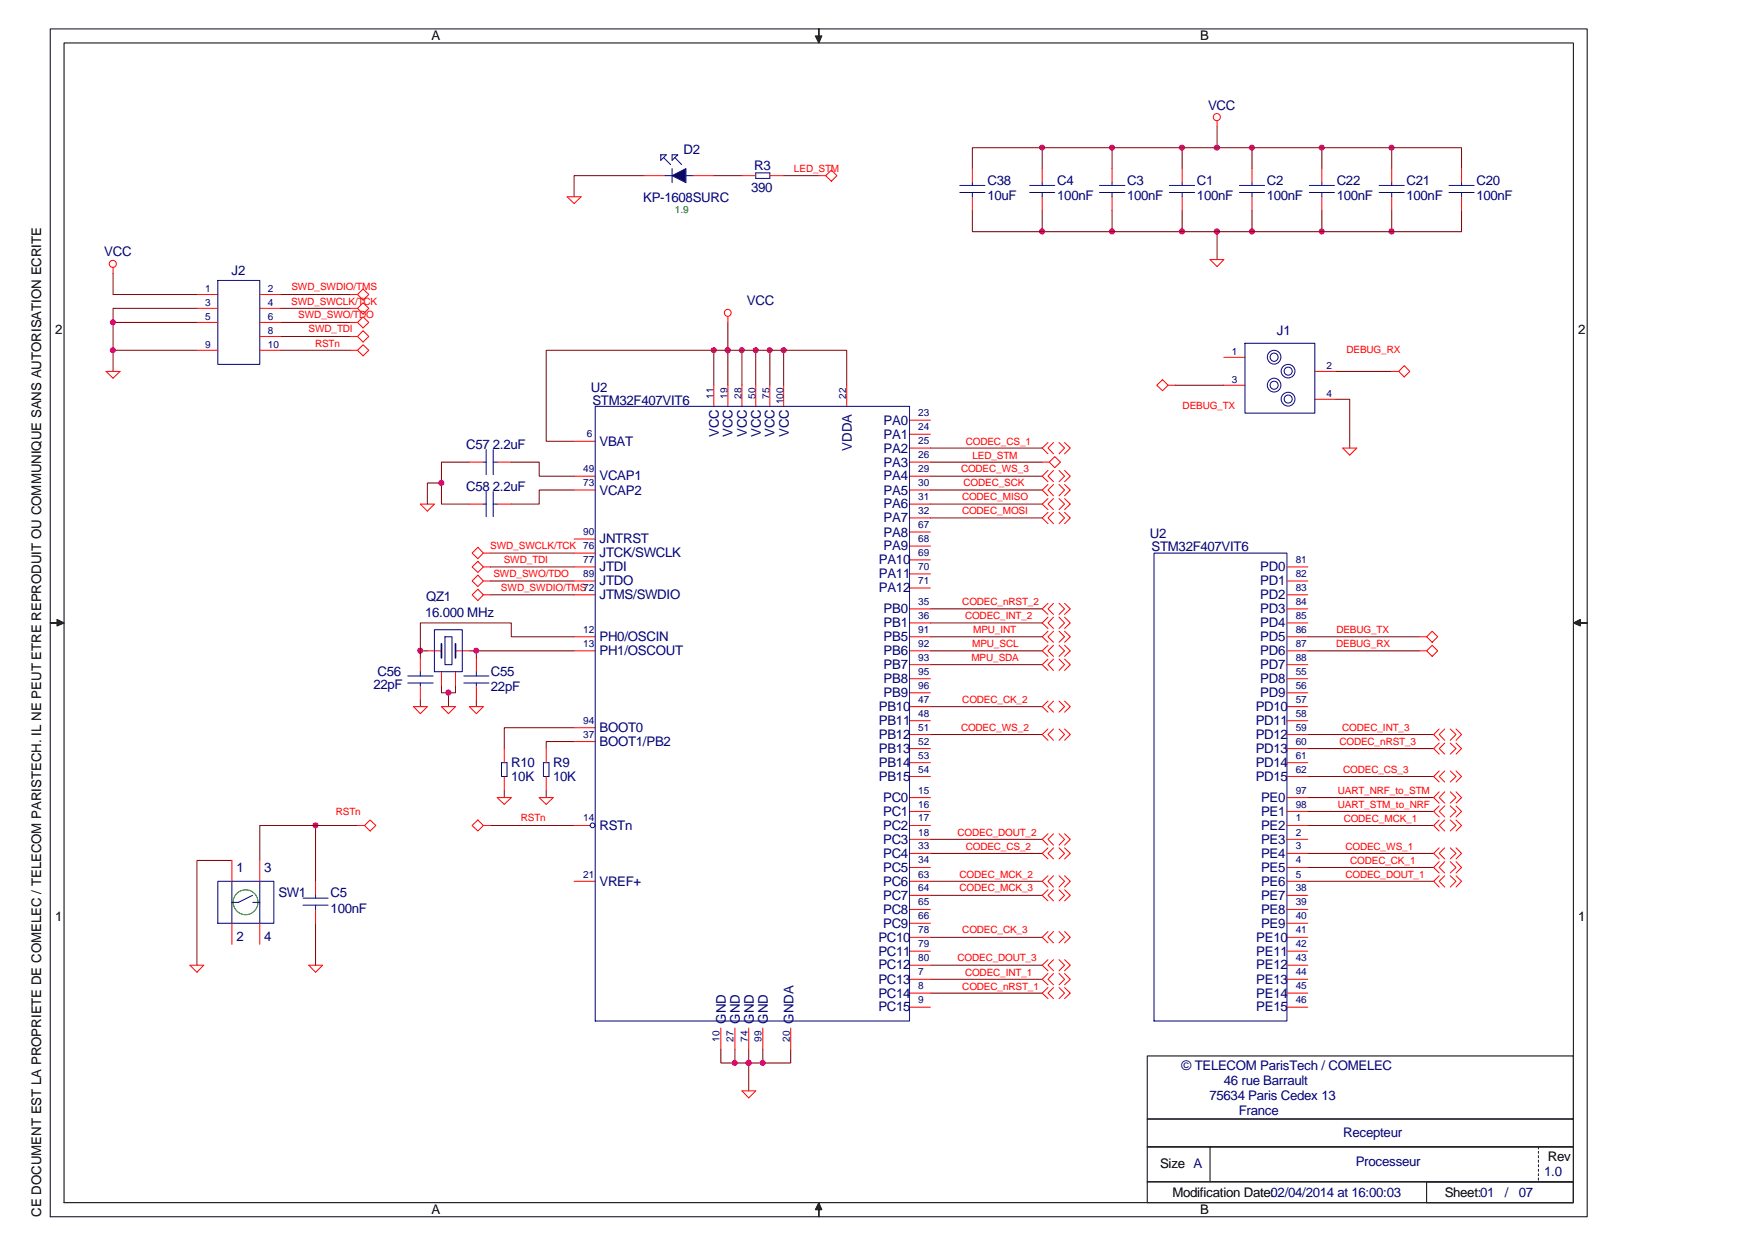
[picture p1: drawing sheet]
<svg xmlns="http://www.w3.org/2000/svg" width="297mm" height="210mm" viewBox="0 0 297 210" stroke-linecap="round" stroke-linejoin="round" font-family="sans-serif">
<path d="M121.5 176.7v2.4h11.7v-2.4M123.8 176.7v2.4" fill="none" stroke="#800000" stroke-width=".17"/>
<circle cx="123.8" cy="179" r=".45" fill="#f0f"/>
<circle cx="123.8" cy="179" r=".45" fill="none" stroke="#f0f" stroke-width=".17"/>
<path d="M126.1 179.1v4.7" fill="none" stroke="#800000" stroke-width=".17"/>
<circle cx="126.1" cy="179" r=".44" fill="#f0f"/>
<circle cx="126.1" cy="179" r=".44" fill="none" stroke="#f0f" stroke-width=".17"/>
<path d="M210.9 35.5v3.5" fill="none" stroke="#800000" stroke-width=".17"/>
<circle cx="210.9" cy="39" r=".46" fill="#f0f"/>
<circle cx="210.9" cy="39" r=".46" fill="none" stroke="#f0f" stroke-width=".17"/>
<path d="M199.2 35.5v3.5" fill="none" stroke="#800000" stroke-width=".17"/>
<circle cx="199.1" cy="39" r=".46" fill="#f0f"/>
<circle cx="199.1" cy="39" r=".46" fill="none" stroke="#f0f" stroke-width=".17"/>
<path d="M187.4 35.5v3.5" fill="none" stroke="#800000" stroke-width=".17"/>
<circle cx="187.3" cy="39" r=".45" fill="#f0f"/>
<circle cx="187.3" cy="39" r=".45" fill="none" stroke="#f0f" stroke-width=".17"/>
<path d="M175.6 35.5v3.5" fill="none" stroke="#800000" stroke-width=".17"/>
<circle cx="175.6" cy="39" r=".45" fill="#f0f"/>
<circle cx="175.6" cy="39" r=".45" fill="none" stroke="#f0f" stroke-width=".17"/>
<path d="M210.9 24.9v3.5" fill="none" stroke="#800000" stroke-width=".17"/>
<circle cx="210.9" cy="24.9" r=".45" fill="#f0f"/>
<circle cx="210.9" cy="24.9" r=".45" fill="none" stroke="#f0f" stroke-width=".17"/>
<path d="M199.2 24.9v3.5" fill="none" stroke="#800000" stroke-width=".17"/>
<circle cx="199.1" cy="24.9" r=".45" fill="#f0f"/>
<circle cx="199.1" cy="24.9" r=".45" fill="none" stroke="#f0f" stroke-width=".17"/>
<path d="M187.4 24.9v3.5" fill="none" stroke="#800000" stroke-width=".17"/>
<circle cx="187.3" cy="24.9" r=".44" fill="#f0f"/>
<circle cx="187.3" cy="24.9" r=".44" fill="none" stroke="#f0f" stroke-width=".17"/>
<path d="M175.6 24.9v3.5" fill="none" stroke="#800000" stroke-width=".17"/>
<circle cx="175.6" cy="24.9" r=".44" fill="#f0f"/>
<circle cx="175.6" cy="24.9" r=".44" fill="none" stroke="#f0f" stroke-width=".17"/>
<path d="M205.1 21.3v3.6" fill="none" stroke="#800000" stroke-width=".17"/>
<circle cx="205" cy="24.9" r=".45" fill="#f0f"/>
<circle cx="205" cy="24.9" r=".45" fill="none" stroke="#f0f" stroke-width=".17"/>
<path d="M205.1 39v4.7" fill="none" stroke="#800000" stroke-width=".17"/>
<circle cx="205" cy="39" r=".46" fill="#f0f"/>
<circle cx="205" cy="39" r=".46" fill="none" stroke="#f0f" stroke-width=".17"/>
<path d="M79.1 77.9h-4.7v7h4.7M86.1 77.9h4.7v2.3h5.9M74.4 81.4h-2.4v3.5M96.7 82.5h-5.9v2.4h-4.7M53.2 155.5v7.1" fill="none" stroke="#800000" stroke-width=".17"/>
<circle cx="74.3" cy="81.3" r=".45" fill="#f0f"/>
<circle cx="74.3" cy="81.3" r=".45" fill="none" stroke="#f0f" stroke-width=".17"/>
<path d="M127.3 59v5.9" fill="none" stroke="#800000" stroke-width=".17"/>
<circle cx="127.3" cy="59" r=".44" fill="#f0f"/>
<circle cx="127.3" cy="59" r=".44" fill="none" stroke="#f0f" stroke-width=".17"/>
<path d="M122.6 59v5.9" fill="none" stroke="#800000" stroke-width=".17"/>
<circle cx="122.6" cy="59" r=".44" fill="#f0f"/>
<circle cx="122.6" cy="59" r=".44" fill="none" stroke="#f0f" stroke-width=".17"/>
<path d="M125 59v5.9" fill="none" stroke="#800000" stroke-width=".17"/>
<circle cx="125" cy="59" r=".45" fill="#f0f"/>
<circle cx="125" cy="59" r=".45" fill="none" stroke="#f0f" stroke-width=".17"/>
<path d="M120.3 59v5.9" fill="none" stroke="#800000" stroke-width=".17"/>
<circle cx="120.3" cy="59" r=".44" fill="#f0f"/>
<circle cx="120.3" cy="59" r=".44" fill="none" stroke="#f0f" stroke-width=".17"/>
<path d="M122.6 54.3v4.7" fill="none" stroke="#800000" stroke-width=".17"/>
<circle cx="122.6" cy="59" r=".44" fill="#f0f"/>
<circle cx="122.6" cy="59" r=".44" fill="none" stroke="#f0f" stroke-width=".17"/>
<path d="M132 59v5.9" fill="none" stroke="#800000" stroke-width=".17"/>
<circle cx="132" cy="59" r=".45" fill="#f0f"/>
<circle cx="132" cy="59" r=".45" fill="none" stroke="#f0f" stroke-width=".17"/>
<g fill="none" stroke="#800000" stroke-width=".17">
<path d="M108.5 29.6h-11.8v3.5M120.3 29.6h4.7M132 29.6h6M19 46.1v3.5h14.2M47.3 59h11.8M47.3 56.7h11.8M47.3 54.3h11.8M47.3 51.9h11.8M47.3 49.6h11.8M198 64.9h8.2M225 67.3h2.4v8.2M225 62.6h9.5"/>
<path d="M82.6 93.2h14.1M82.6 95.5h14.1M82.6 97.9h14.1M82.6 100.2h14.1M53.2 139.1v9.4"/>
</g>
<circle cx="53.1" cy="139" r=".44" fill="#f0f"/>
<circle cx="53.1" cy="139" r=".44" fill="none" stroke="#f0f" stroke-width=".17"/>
<path d="M60.2 139.1h-16.4v5.8M82.6 139.1h14.1M85 133.2v1.2M92 133.2v1.2M96.7 124.9h-4.7v1.2M96.7 122.6h-11.7v3.5M126.1 176.7v2.4" fill="none" stroke="#800000" stroke-width=".17"/>
<circle cx="126.1" cy="179" r=".44" fill="#f0f"/>
<circle cx="126.1" cy="179" r=".44" fill="none" stroke="#f0f" stroke-width=".17"/>
<path d="M128.5 176.7v2.4" fill="none" stroke="#800000" stroke-width=".17"/>
<circle cx="128.5" cy="179" r=".44" fill="#f0f"/>
<circle cx="128.5" cy="179" r=".44" fill="none" stroke="#f0f" stroke-width=".17"/>
<path d="M129.7 59v5.9" fill="none" stroke="#800000" stroke-width=".17"/>
<circle cx="129.7" cy="59" r=".45" fill="#f0f"/>
<circle cx="129.7" cy="59" r=".45" fill="none" stroke="#f0f" stroke-width=".17"/>
<g fill="none" stroke="#800000" stroke-width=".17">
<path d="M234.5 35.5v3.5M142.7 64.9v-5.9h-50.7v15.3h4.7M156.8 80.2h18.8M156.8 84.9h18.8M156.8 87.2h18.8M156.8 82.5h18.8M156.8 119h18.8M156.8 123.7h18.8M220.3 139.1h21.3M220.3 134.4h21.3M220.3 136.7h21.3M156.8 141.4h18.8"/>
<path d="M156.8 148.5h18.8M156.8 150.8h18.8M156.8 157.9h18.8M220.3 148.5h21.3M220.3 143.8h21.3M220.3 146.1h21.3M156.8 162.6h18.8"/>
</g>
<circle cx="234.4" cy="39" r=".46" fill="#f0f"/>
<circle cx="234.4" cy="39" r=".46" fill="none" stroke="#f0f" stroke-width=".17"/>
<path d="M222.7 35.5v3.5" fill="none" stroke="#800000" stroke-width=".17"/>
<circle cx="222.7" cy="39" r=".46" fill="#f0f"/>
<circle cx="222.7" cy="39" r=".46" fill="none" stroke="#f0f" stroke-width=".17"/>
<path d="M234.5 24.9v3.5" fill="none" stroke="#800000" stroke-width=".17"/>
<circle cx="234.5" cy="24.9" r=".45" fill="#f0f"/>
<circle cx="234.5" cy="24.9" r=".45" fill="none" stroke="#f0f" stroke-width=".17"/>
<path d="M222.7 24.9v3.5" fill="none" stroke="#800000" stroke-width=".17"/>
<circle cx="222.7" cy="24.9" r=".45" fill="#f0f"/>
<circle cx="222.7" cy="24.9" r=".45" fill="none" stroke="#f0f" stroke-width=".17"/>
<path d="M163.8 28.4v-3.5h82.4v3.5M163.8 35.5v3.5h82.4v-3.5M19 54.3h14.2M33.2 51.9h-14.2v10.7M156.8 77.9h18.8M39.1 144.9h-5.9v17.7M156.8 143.8h18.8M156.8 165h18.8M156.8 167.3h18.8" fill="none" stroke="#800000" stroke-width=".17"/>
<circle cx="19" cy="54.3" r=".45" fill="#f0f"/>
<circle cx="19" cy="54.3" r=".45" fill="none" stroke="#f0f" stroke-width=".17"/>
<path d="M19 59h14.2" fill="none" stroke="#800000" stroke-width=".17"/>
<circle cx="19" cy="59" r=".45" fill="#f0f"/>
<circle cx="19" cy="59" r=".45" fill="none" stroke="#f0f" stroke-width=".17"/>
<path d="M156.8 75.5h18.8M80.3 109.6v1.2M156.8 107.3h18.8M156.8 109.6h18.8M156.8 112h18.8M156.8 102.6h18.8M156.8 104.9h18.8M220.3 123.7h21.3M220.3 126.1h21.3M220.3 130.8h21.3" fill="none" stroke="#800000" stroke-width=".17"/>
<circle cx="80.2" cy="109.6" r=".45" fill="#f0f"/>
<circle cx="80.2" cy="109.6" r=".45" fill="none" stroke="#f0f" stroke-width=".17"/>
<path d="M70.8 109.6h1.2" fill="none" stroke="#800000" stroke-width=".17"/>
<circle cx="70.8" cy="109.6" r=".44" fill="#f0f"/>
<circle cx="70.8" cy="109.6" r=".44" fill="none" stroke="#f0f" stroke-width=".17"/>
<path d="M70.8 117.9v1.1M74.4 115.5v1.2h2.3v-1.2M75.6 116.7v2.3M79.1 109.6h17.6M80.3 117.9v1.1M96.7 107.3h-10.6v-2.4h-15.3v5.9" fill="none" stroke="#800000" stroke-width=".17"/>
<circle cx="75.5" cy="116.7" r=".46" fill="#f0f"/>
<circle cx="75.5" cy="116.7" r=".46" fill="none" stroke="#f0f" stroke-width=".17"/>
<path d="M220.3 107.3h18.9M220.3 109.6h18.9" fill="none" stroke="#800000" stroke-width=".17"/>
<g fill="none" stroke="#f00" stroke-width=".17">
<path d="M108.5 29.6h3.6M116.8 29.6h3.5M175.6 28.4v2.4M175.6 33.1v2.4M187.4 28.4v2.4M187.4 33.1v2.4M199.2 28.4v2.4M199.2 33.1v2.4M205.1 20.4v.9M210.9 28.4v2.4M210.9 33.1v2.4M19 45.1v1"/>
<path d="M33.2 49.6h3.5M33.2 51.9h3.5M33.2 54.3h3.5M33.2 59h3.5M43.8 49.6h3.5M43.8 51.9h3.5M43.8 54.3h3.5M43.8 59h3.5M43.8 56.7h3.5M59.1 49.6h1.1M59.1 51.9h1.1M59.1 54.3h1.1"/>
<path d="M59.1 59h1.1M59.1 56.7h1.1M60.2 59l1-.9 .9 .9-.9 .9zM60.2 54.3l1-.9 .9 .9-.9 .9zM60.2 51.9l1-.9 .9 .9-.9 1zM60.2 49.6l1-.9 .9 .9-.9 .9zM61.2 55.7l.9 1-.9 .9-1-.9zM122.6 53.3v1M203.9 43.7h2.3l-1.1 1.2zM17.9 62.6h2.3l-1.2 1.1zM79.1 77.9h2.3M83.8 77.9h2.3"/>
<path d="M194.9 64.9l1-.9 .9 .9-.9 .9zM196.8 64.9h1.2M206.2 60.2h3.6M206.2 64.9h3.6M221.5 62.6h3.5M221.5 67.3h3.5M234.5 62.6h1.2M236.6 61.6l.9 1-.9 .9-.9-.9zM70.8 84.9h2.4l-1.2 1.2zM79.1 84.9h2.3M79.5 95.5l1-.9 .9 .9-.9 .9zM80.5 96.9l.9 1-.9 .9-1-.9z"/>
<path d="M80.5 92.2l.9 1-.9 .9-1-.9zM81.4 97.9h1.2M81.4 95.5h1.2M81.4 93.2h1.2M83.8 84.9h2.3M79.5 100.2l1-.9 .9 .9-.9 1zM81.4 100.2h1.2M39.1 144.9v3.6M39.1 155.5v3.6M43.8 144.9v3.6M43.8 155.5v3.6M53.2 148.5v2.3"/>
<path d="M53.2 153.2v2.3M32 162.6h2.3l-1.1 1.2zM52 162.6h2.4l-1.2 1.2zM125 183.8h2.3l-1.2 1.2z"/>
<circle cx="205" cy="19.7" r=".6"/>
<circle cx="19" cy="44.4" r=".59"/>
<circle cx="122.6" cy="52.7" r=".58"/>
</g>
<g fill="none" stroke="#000080" stroke-width=".17">
<path d="M111.3 26.1h1l-1 .9zM111.8 26.5l1.2 1.2M113.2 26.1h1l-1 .9zM113.7 26.5l1.1 1.2M114.2 26.1h.1M115.6 29.6h1.2M173.5 31.2h4.2M173.5 32.4h4.2M175.6 30.8v.4M175.6 32.4v.7M185.2 31.2h4.3M185.2 32.4h4.3"/>
<path d="M187.4 30.8v.4M187.4 32.4v.7M197 31.2h4.3M197 32.4h4.3M199.2 30.8v.4M199.2 32.4v.7M208.8 31.2h4.3M208.8 32.4h4.3M210.9 30.8v.4M210.9 32.4v.7M36.7 47.2h7.1v14.2h-7.1zM209.8 57.8h11.7v11.8h-11.7z"/>
<path d="M81.4 77.9h.5M81.9 75.7v4.3M83.1 75.7v4.3M83.1 77.9h.7M81.4 84.9h.5M81.9 82.8v4.2M83.1 82.8v4.2M83.1 84.9h.7M36.7 148.5h9.4v7h-9.4zM39.1 152h1.1M39.1 148.5v7M42.5 150.8l-2.3 1.2"/>
<path d="M42.6 152h1.2M43.8 148.5v7M51.1 151.3h4.2M51.1 152.5h4.2M53.2 150.8v.5M53.2 152.5v.7"/>
<circle cx="214.7" cy="64.9" r="1.16"/>
<circle cx="214.7" cy="60.2" r="1.15"/>
<circle cx="214.7" cy="60.2" r=".68"/>
<circle cx="214.7" cy="64.9" r=".68"/>
<circle cx="217" cy="67.2" r="1.16"/>
<circle cx="217" cy="62.5" r="1.15"/>
<circle cx="217" cy="62.5" r=".68"/>
<circle cx="217" cy="67.2" r=".68"/>
</g>
<circle cx="41.4" cy="152" r="2.09" fill="none" stroke="#008000" stroke-width=".17"/>
<path d="M111.3 26.1h.1" fill="none" stroke="#0ff" stroke-width=".23"/>
<path d="M113.2 29.6l2.4-1.2v2.4z" fill="#000080"/>
<g fill="none" stroke="#000080" stroke-width=".17">
<path d="M112.1 29.6h1.1M113.2 29.6l2.4-1.2v2.4zM113.2 28.4v2.4M127.3 29.1h2.4v1h-2.4zM161.7 31.2h4.2M161.7 32.4h4.2M163.8 30.8v.4M163.8 32.4v.7M220.6 31.2h4.2M220.6 32.4h4.2M222.7 30.8v.4M222.7 32.4v.7"/>
<path d="M232.4 31.2h4.2M232.4 32.4h4.2M234.5 30.8v.4M234.5 32.4v.7M244.1 31.2h4.3M244.1 32.4h4.3M246.2 30.8v.4M246.2 32.4v.7M100.3 68.5h52.9v103.5h-52.9zM194.4 93.2h22.4v78.8h-22.4zM68.7 115.1h4.3M68.7 113.9h4.3"/>
<path d="M70.8 113.2v.7M70.8 115.1v.4M73.2 106.1h4.7v7.1h-4.7zM75 107.3h1.2v4.7h-1.2zM78.1 115.1h4.3M78.1 113.9h4.3M80.3 113.2v.7M80.3 115.1v.4M84.5 128.5h.9v2.3h-.9zM91.6 128.5h.9v2.3h-.9z"/>
<circle cx="99.8" cy="139" r=".41"/>
</g>
<g fill="none" stroke="#f00" stroke-width=".17">
<path d="M95.5 33.1h2.4l-1.2 1.2zM125 29.6h2.3M129.7 29.6h2.3M138 29.6h1.1M139.1 29.6l1-.9 .9 .9-.9 .9zM163.8 28.4v2.4M163.8 33.1v2.4M222.7 28.4v2.4M222.7 33.1v2.4M234.5 28.4v2.4M234.5 33.1v2.4M246.2 28.4v2.4"/>
<path d="M246.2 33.1v2.4M96.7 74.3h3.6M120.3 64.9v3.6M122.6 64.9v3.6M125 64.9v3.6M127.3 64.9v3.6M129.7 64.9v3.6M132 64.9v3.6M142.7 64.9v3.6M153.2 75.5h3.6M153.2 70.8h3.6M153.2 73.2h3.6"/>
<path d="M153.2 77.9h3.6M175.6 77.9h1.2M176.6 79.2l-1 1 1 1M176.6 74.5l-1 1 1 1M176.8 77.9l.9-1 1 1-1 .9zM177.5 79.2l-.9 1 .9 1M177.5 74.5l-.9 1 .9 1M178.4 79.2l1 1-1 1M178.4 74.5l1 1-1 1M179.4 79.2l.9 1-.9 1M179.4 74.5l.9 1-.9 1M226.2 75.5h2.4l-1.2 1.2z"/>
<path d="M96.7 90.8h3.6M96.7 93.2h3.6M96.7 95.5h3.6M96.7 97.9h3.6M96.7 80.2h3.6M96.7 82.5h3.6M153.2 80.2h3.6M153.2 82.5h3.6M153.2 84.9h3.6M153.2 87.2h3.6M153.2 89.6h3.6M153.2 92h3.6"/>
<path d="M153.2 94.3h3.6M153.2 96.7h3.6M153.2 99.1h3.6M176.6 81.6l-1 .9 1 1M176.6 84l-1 .9 1 1M176.6 86.3l-1 .9 1 1M177.5 81.6l-.9 .9 .9 1M177.5 84l-.9 .9 .9 1M177.5 86.3l-.9 .9 .9 1M178.4 81.6l1 .9-1 1M178.4 84l1 .9-1 1M178.4 86.3l1 .9-1 1"/>
<path d="M179.4 81.6l.9 .9-.9 1M179.4 84l.9 .9-.9 1M179.4 86.3l.9 .9-.9 1M216.8 95.5h3.5M216.8 97.9h3.5M69.7 119h2.3l-1.2 1.2zM70.8 110.8v2.4M70.8 115.5v2.4M72 109.6h2.4M74.4 119h2.3l-1.1 1.2zM74.4 113.2v2.3M76.7 109.6h2.4"/>
<path d="M76.7 113.2v2.3M79.1 119h2.3l-1.1 1.2zM80.3 110.8v2.4M80.3 115.5v2.4M96.7 109.6h3.6M96.7 107.3h3.6M96.7 100.2h3.6M153.2 109.6h3.6M153.2 107.3h3.6M153.2 102.6h3.6M153.2 104.9h3.6M153.2 112h3.6"/>
<path d="M153.2 114.3h3.6M153.2 116.7h3.6M153.2 119h3.6M176.6 118.1l-1 .9 1 1M176.6 108.7l-1 .9 1 1M176.6 111l-1 1 1 .9M176.6 106.3l-1 1 1 .9M176.6 101.6l-1 1 1 .9M176.6 104l-1 .9 1 1M177.5 118.1l-.9 .9 .9 1M177.5 108.7l-.9 .9 .9 1M177.5 111l-.9 1 .9 .9"/>
<path d="M177.5 106.3l-.9 1 .9 .9M177.5 101.6l-.9 1 .9 .9M177.5 104l-.9 .9 .9 1M178.4 118.1l1 .9-1 1M178.4 108.7l1 .9-1 1M178.4 111l1 1-1 .9M178.4 106.3l1 1-1 .9M178.4 101.6l1 1-1 .9M178.4 104l1 .9-1 1M179.4 118.1l.9 .9-.9 1M179.4 108.7l.9 .9-.9 1M179.4 111l.9 1-.9 .9"/>
<path d="M179.4 106.3l.9 1-.9 .9M179.4 101.6l.9 1-.9 .9M179.4 104l.9 .9-.9 1M216.8 109.6h3.5M216.8 107.3h3.5M216.8 100.2h3.5M216.8 102.6h3.5M216.8 104.9h3.5M216.8 112h3.5M216.8 114.3h3.5M216.8 116.7h3.5M216.8 119h3.5"/>
<path d="M239.2 109.6h1.2M239.2 107.3h1.2M240.4 107.3l.9-1 .9 1-.9 .9zM240.4 109.6l.9-.9 .9 .9-.9 1zM60.2 139.1h1.2M62.4 138.1l.9 1-.9 .9-1-.9zM79.5 139.1l1-1 .9 1-.9 .9zM81.4 139.1h1.2M83.8 134.4h2.3l-1.1 1.1zM85 126.1v2.4M85 130.8v2.4M90.8 134.4h2.4l-1.2 1.1z"/>
<path d="M92 126.1v2.4M92 130.8v2.4M96.7 139.1h2.8M96.7 122.6h3.6M96.7 124.9h3.6M153.2 139.1h3.6M153.2 134.4h3.6M153.2 121.4h3.6M153.2 123.7h3.6M153.2 126.1h3.6M153.2 128.5h3.6M153.2 130.8h3.6"/>
<path d="M153.2 136.7h3.6M176.6 122.8l-1 .9 1 1M177.5 122.8l-.9 .9 .9 1M178.4 122.8l1 .9-1 1M179.4 122.8l.9 .9-.9 1M216.8 139.1h3.5M216.8 134.4h3.5M216.8 121.4h3.5M216.8 123.7h3.5M216.8 126.1h3.5M216.8 128.5h3.5M216.8 130.8h3.5"/>
<path d="M216.8 136.7h3.5M242.5 138.1l-.9 1 .9 .9M242.5 133.4l-.9 1 .9 .9M242.5 135.8l-.9 .9 .9 .9M242.5 122.8l-.9 .9 .9 1M242.5 125.2l-.9 .9 .9 .9M242.5 129.9l-.9 .9 .9 .9M243.4 138.1l-.9 1 .9 .9M243.4 133.4l-.9 1 .9 .9M243.4 135.8l-.9 .9 .9 .9M243.4 122.8l-.9 .9 .9 1M243.4 125.2l-.9 .9 .9 .9"/>
<path d="M243.4 129.9l-.9 .9 .9 .9M244.3 138.1l1 1-1 .9M244.3 133.4l1 1-1 .9M244.3 135.8l1 .9-1 .9M244.3 122.8l1 .9-1 1M244.3 125.2l1 .9-1 .9M244.3 129.9l1 .9-1 .9M245.3 138.1l.9 1-.9 .9M245.3 133.4l.9 1-.9 .9M245.3 135.8l.9 .9-.9 .9M245.3 122.8l.9 .9-.9 1M245.3 125.2l.9 .9-.9 .9"/>
<path d="M245.3 129.9l.9 .9-.9 .9M96.7 148.5h3.6M153.2 148.5h3.6M153.2 141.4h3.6M153.2 143.8h3.6M153.2 146.1h3.6M153.2 150.8h3.6M153.2 153.2h3.6M153.2 155.5h3.6M153.2 157.9h3.6M176.6 140.5l-1 .9 1 1M176.6 147.5l-1 1 1 .9"/>
<path d="M176.6 149.9l-1 .9 1 1M176.6 156.9l-1 1 1 .9M176.6 142.8l-1 1 1 .9M177.5 140.5l-.9 .9 .9 1M177.5 147.5l-.9 1 .9 .9M177.5 149.9l-.9 .9 .9 1M177.5 156.9l-.9 1 .9 .9M177.5 142.8l-.9 1 .9 .9M178.4 140.5l1 .9-1 1M178.4 147.5l1 1-1 .9M178.4 149.9l1 .9-1 1M178.4 156.9l1 1-1 .9"/>
<path d="M178.4 142.8l1 1-1 .9M179.4 140.5l.9 .9-.9 1M179.4 147.5l.9 1-.9 .9M179.4 149.9l.9 .9-.9 1M179.4 156.9l.9 1-.9 .9M179.4 142.8l.9 1-.9 .9M216.8 148.5h3.5M216.8 141.4h3.5M216.8 143.8h3.5M216.8 146.1h3.5M216.8 150.8h3.5M216.8 153.2h3.5"/>
<path d="M216.8 155.5h3.5M216.8 157.9h3.5M242.5 142.8l-.9 1 .9 .9M242.5 145.2l-.9 .9 .9 1M242.5 147.5l-.9 1 .9 .9M243.4 142.8l-.9 1 .9 .9M243.4 145.2l-.9 .9 .9 1M243.4 147.5l-.9 1 .9 .9M244.3 142.8l1 1-1 .9M244.3 145.2l1 .9-1 1M244.3 147.5l1 1-1 .9M245.3 142.8l.9 1-.9 .9"/>
<path d="M245.3 145.2l.9 .9-.9 1M245.3 147.5l.9 1-.9 .9M121.5 173.2v3.5M123.8 173.2v3.5M126.1 173.2v3.5M128.5 173.2v3.5M133.2 173.2v3.5M153.2 160.2h3.6M153.2 162.6h3.6M153.2 165h3.6M153.2 167.3h3.6M153.2 169.7h3.6"/>
<path d="M176.6 161.7l-1 .9 1 .9M176.6 164l-1 1 1 .9M176.6 166.4l-1 .9 1 .9M177.5 161.7l-.9 .9 .9 .9M177.5 164l-.9 1 .9 .9M177.5 166.4l-.9 .9 .9 .9M178.4 161.7l1 .9-1 .9M178.4 164l1 1-1 .9M178.4 166.4l1 .9-1 .9M179.4 161.7l.9 .9-.9 .9M179.4 164l.9 1-.9 .9M179.4 166.4l.9 .9-.9 .9"/>
<path d="M216.8 160.2h3.5M216.8 162.6h3.5M216.8 165h3.5M216.8 167.3h3.5M216.8 169.7h3.5"/>
</g>
<g fill="#000">
<path d="M138 4.9v1.2h.5l-.5 1.1-.6-1.1h.6z" fill-rule="evenodd"/>
<path d="M8.5 104.9h1.1v-.5l1.2 .5-1.2 .6v-.6z" fill-rule="evenodd"/>
<path d="M265.1 104.9l1.2-.5v.5h1.1h-1.1v.6z" fill-rule="evenodd"/>
<path d="M138 202.6l.5 1.2h-.5v1.2v-1.2h-.6z" fill-rule="evenodd"/>
</g>
<g fill="none" stroke="#000" stroke-width=".17">
<path d="M8.5 4.9h258.9v200.1h-258.9zM10.8 7.2h254.3v195.4h-254.3zM138 4.9v1.2h.5l-.5 1.1-.6-1.1h.6zM8.5 104.9h1.1v-.5l1.2 .5-1.2 .6v-.6zM265.1 104.9l1.2-.5v.5h1.1h-1.1v.6zM193.3 177.9h71.8v10.6h-71.8zM193.3 199.1h71.8v3.5h-71.8zM193.3 188.5h71.8v4.7h-71.8zM193.3 193.2h71.8v5.9h-71.8zM203.9 193.2v5.9M240.4 199.1h24.7v3.5h-24.7zM259.2 193.2v.3"/>
<path d="M259.2 194v.3M259.2 194.7v.3M259.2 195.5v.3M259.2 196.2v.4M259.2 197v.3M259.2 197.7v.3M259.2 198.5v.3M138 202.6l.5 1.2h-.5v1.2v-1.2h-.6z"/>
</g>
<path d="M74.4 108.5v2.3M76.7 108.5v2.3" fill="none" stroke="#000080" stroke-width=".28"/>
<g font-size="2.2">
<text x="72.7" y="6.8">A</text>
<text x="202.2" y="6.8">B</text>
<text x="9.3" y="56.2">2</text>
<text x="265.9" y="56.2">2</text>
<text x="9.3" y="155.1">1</text>
<text x="265.9" y="155.1">1</text>
<text x="195.4" y="196.7">Size A</text>
<text x="260.8" y="195.7">Rev</text>
<text x="197.5" y="201.7">Modification Date:02/04/2014 at 16:00:03</text>
<text x="243.4" y="201.6">Sheet:01</text>
<text x="6.9" y="205" transform="rotate(-90 6.9 205)">CE DOCUMENT EST LA PROPRIETE DE COMELEC / TELECOM PARISTECH. IL NE PEUT ETRE REPRODUIT OU COMMUNIQUE SANS AUTORISATION ECRITE</text>
<text x="72.7" y="204.6">A</text>
<text x="202.2" y="204.6">B</text>
</g>
<g font-size="2.2" fill="#000080">
<text x="203.5" y="18.5">VCC</text>
<text x="115.2" y="26">D2</text>
<text x="127.1" y="28.6">R3</text>
<text x="108.4" y="34">KP-1608SURC</text>
<text x="126.6" y="32.3">390</text>
<text x="166.4" y="31.1">C38</text>
<text x="166.4" y="33.7">10uF</text>
<text x="178.1" y="31.1">C4</text>
<text x="178.1" y="33.7">100nF</text>
<text x="189.9" y="31.1">C3</text>
<text x="189.9" y="33.7">100nF</text>
<text x="201.7" y="31.1">C1</text>
<text x="201.7" y="33.7">100nF</text>
<text x="213.4" y="31.1">C2</text>
<text x="213.4" y="33.7">100nF</text>
<text x="225.2" y="31.1">C22</text>
<text x="225.2" y="33.7">100nF</text>
<text x="237" y="31.1">C21</text>
<text x="237" y="33.7">100nF</text>
<text x="248.7" y="31.1">C20</text>
<text x="248.7" y="33.7">100nF</text>
<text x="17.6" y="43.2">VCC</text>
<text x="39" y="46.4">J2</text>
<text x="125.9" y="51.4">VCC</text>
<text x="215.1" y="56.4">J1</text>
<text x="99.6" y="66">U2</text>
<text x="99.8" y="68.2">STM32F407VIT6</text>
<text x="148.9" y="71.5">PA0</text>
<text x="78.6" y="75.6">C57 2.2uF</text>
<text x="101" y="75.1">VBAT</text>
<text x="121.1" y="73.6" transform="rotate(-90 121.1 73.6)">VCC</text>
<text x="123.4" y="73.6" transform="rotate(-90 123.4 73.6)">VCC</text>
<text x="125.8" y="73.6" transform="rotate(-90 125.8 73.6)">VCC</text>
<text x="128.2" y="73.6" transform="rotate(-90 128.2 73.6)">VCC</text>
<text x="130.5" y="73.6" transform="rotate(-90 130.5 73.6)">VCC</text>
<text x="132.9" y="73.6" transform="rotate(-90 132.9 73.6)">VCC</text>
<text x="143.5" y="75.9" transform="rotate(-90 143.5 75.9)">VDDA</text>
<text x="148.9" y="76.2">PA2</text>
<text x="148.9" y="73.9">PA1</text>
<text x="78.6" y="82.7">C58 2.2uF</text>
<text x="101" y="83.3">VCAP2</text>
<text x="101" y="80.9">VCAP1</text>
<text x="148.9" y="83.3">PA5</text>
<text x="148.9" y="80.9">PA4</text>
<text x="148.9" y="78.6">PA3</text>
<text x="148.9" y="88">PA7</text>
<text x="148.9" y="85.6">PA6</text>
<text x="101" y="91.5">JNTRST</text>
<text x="101" y="93.9">JTCK/SWCLK</text>
<text x="148.1" y="95.1">PA10</text>
<text x="148.9" y="92.7">PA9</text>
<text x="148.9" y="90.4">PA8</text>
<text x="193.8" y="90.7">U2</text>
<text x="194" y="92.9">STM32F407VIT6</text>
<text x="71.8" y="101.3">QZ1</text>
<text x="101" y="96.3">JTDI</text>
<text x="101" y="98.6">JTDO</text>
<text x="101" y="101">JTMS/SWDIO</text>
<text x="148.1" y="97.4">PA11</text>
<text x="148.1" y="99.8">PA12</text>
<text x="212.3" y="96.3">PD0</text>
<text x="212.3" y="98.6">PD1</text>
<text x="212.3" y="101">PD2</text>
<text x="71.6" y="103.9">16.000 MHz</text>
<text x="148.9" y="103.3">PB0</text>
<text x="148.9" y="105.7">PB1</text>
<text x="212.3" y="103.3">PD3</text>
<text x="212.3" y="105.7">PD4</text>
<text x="63.6" y="114">C56</text>
<text x="82.7" y="114">C55</text>
<text x="101" y="108">PH0/OSCIN</text>
<text x="101" y="110.4">PH1/OSCOUT</text>
<text x="148.9" y="108">PB5</text>
<text x="148.9" y="110.4">PB6</text>
<text x="148.9" y="112.7">PB7</text>
<text x="212.3" y="108">PD5</text>
<text x="212.3" y="110.4">PD6</text>
<text x="212.3" y="112.7">PD7</text>
<text x="62.9" y="116.1">22pF</text>
<text x="82.7" y="116.5">22pF</text>
<text x="148.1" y="119.8">PB10</text>
<text x="148.9" y="115.1">PB8</text>
<text x="148.9" y="117.4">PB9</text>
<text x="211.6" y="119.8">PD10</text>
<text x="212.3" y="115.1">PD8</text>
<text x="212.3" y="117.4">PD9</text>
<text x="101" y="125.7">BOOT1/PB2</text>
<text x="101" y="123.3">BOOT0</text>
<text x="148.1" y="124.5">PB12</text>
<text x="148.1" y="122.1">PB11</text>
<text x="211.6" y="122.1">PD11</text>
<text x="211.6" y="124.5">PD12</text>
<text x="86.1" y="129.2">R10</text>
<text x="86.1" y="131.6">10K</text>
<text x="93.2" y="129.2">R9</text>
<text x="93.2" y="131.6">10K</text>
<text x="148.1" y="126.8">PB13</text>
<text x="148.1" y="129.2">PB14</text>
<text x="148.1" y="131.6">PB15</text>
<text x="211.6" y="126.8">PD13</text>
<text x="211.6" y="129.2">PD14</text>
<text x="211.6" y="131.6">PD15</text>
<text x="148.8" y="137.5">PC1</text>
<text x="148.8" y="135.1">PC0</text>
<text x="212.5" y="135.1">PE0</text>
<text x="212.5" y="137.5">PE1</text>
<text x="101" y="139.8">RSTn</text>
<text x="148.8" y="139.8">PC2</text>
<text x="148.8" y="142.2">PC3</text>
<text x="212.5" y="139.8">PE2</text>
<text x="212.5" y="142.2">PE3</text>
<text x="39.8" y="146.9">1</text>
<text x="44.5" y="146.9">3</text>
<text x="101" y="149.2">VREF+</text>
<text x="148.8" y="144.5">PC4</text>
<text x="148.8" y="146.9">PC5</text>
<text x="148.8" y="149.2">PC6</text>
<text x="212.5" y="144.5">PE4</text>
<text x="212.5" y="146.9">PE5</text>
<text x="212.5" y="149.2">PE6</text>
<text x="46.9" y="151.2">SW1</text>
<text x="55.7" y="151.2">C5</text>
<text x="55.7" y="153.8">100nF</text>
<text x="148.8" y="151.6">PC7</text>
<text x="148.8" y="153.9">PC8</text>
<text x="212.5" y="151.6">PE7</text>
<text x="212.5" y="153.9">PE8</text>
<text x="39.8" y="158.5">2</text>
<text x="44.5" y="158.5">4</text>
<text x="148" y="161">PC11</text>
<text x="148" y="158.6">PC10</text>
<text x="148.8" y="156.3">PC9</text>
<text x="211.7" y="158.6">PE10</text>
<text x="211.7" y="161">PE11</text>
<text x="212.5" y="156.3">PE9</text>
<text x="148" y="163.3">PC12</text>
<text x="148" y="165.7">PC13</text>
<text x="211.7" y="163.3">PE12</text>
<text x="211.7" y="165.7">PE13</text>
<text x="122.3" y="172.5" transform="rotate(-90 122.3 172.5)">GND</text>
<text x="124.6" y="172.5" transform="rotate(-90 124.6 172.5)">GND</text>
<text x="127" y="172.5" transform="rotate(-90 127 172.5)">GND</text>
<text x="129.4" y="172.5" transform="rotate(-90 129.4 172.5)">GND</text>
<text x="133.7" y="172.5" transform="rotate(-90 133.7 172.5)">GNDA</text>
<text x="148" y="168.1">PC14</text>
<text x="148" y="170.4">PC15</text>
<text x="211.7" y="168.1">PE14</text>
<text x="211.7" y="170.4">PE15</text>
<text x="199.1" y="180.3">© TELECOM ParisTech / COMELEC</text>
<text x="203.8" y="185.4">75634 Paris Cedex 13</text>
<text x="206.2" y="182.8">46 rue Barrault</text>
<text x="208.7" y="187.9">France</text>
<text x="226.3" y="191.6">Recepteur</text>
<text x="228.4" y="196.4">Processeur</text>
<text x="253.5" y="201.6">/</text>
<text x="255.9" y="201.6">07</text>
<text x="260.2" y="198.1">1.0</text>
</g>
<g font-size="1.7" fill="#f00">
<text x="133.8" y="28.9">LED_STM</text>
<text x="49.1" y="51.3">SWD_SWCLK/TCK</text>
<text x="49.1" y="48.9">SWD_SWDIO/TMS</text>
<text x="50.2" y="53.6">SWD_SWO/TDO</text>
<text x="52" y="56">SWD_TDI</text>
<text x="53.1" y="58.4">RSTn</text>
<text x="226.9" y="59.5">DEBUG_RX</text>
<text x="199.3" y="69">DEBUG_TX</text>
<text x="162.7" y="74.9">CODEC_CS_1</text>
<text x="163.8" y="77.3">LED_STM</text>
<text x="161.9" y="79.5">CODEC_WS_3</text>
<text x="162.3" y="81.9">CODEC_SCK</text>
<text x="162.1" y="84.2">CODEC_MISO</text>
<text x="162.1" y="86.6">CODEC_MOSI</text>
<text x="82.6" y="92.5">SWD_SWCLK/TCK 76</text>
<text x="84.9" y="94.8">SWD_TDI</text>
<text x="83.1" y="97.2">SWD_SWO/TDO</text>
<text x="84.4" y="99.6">SWD_SWDIO/TMS72</text>
<text x="162.1" y="101.9">CODEC_nRST_2</text>
<text x="162.6" y="104.3">CODEC_INT_2</text>
<text x="164" y="106.6">MPU_INT</text>
<text x="225.2" y="106.6">DEBUG_TX</text>
<text x="163.7" y="111.3">MPU_SDA</text>
<text x="163.8" y="109">MPU_SCL</text>
<text x="225.1" y="109">DEBUG_RX</text>
<text x="162.1" y="118.4">CODEC_CK_2</text>
<text x="161.9" y="123.1">CODEC_WS_2</text>
<text x="225.7" y="125.4">CODEC_nRST_3</text>
<text x="226.1" y="123.1">CODEC_INT_3</text>
<text x="226.3" y="130.2">CODEC_CS_3</text>
<text x="56.6" y="137.3">RSTn</text>
<text x="225.4" y="133.7">UART_NRF_to_STM</text>
<text x="225.4" y="136.1">UART_STM_to_NRF</text>
<text x="87.8" y="138.4">RSTn</text>
<text x="161.3" y="140.8">CODEC_DOUT_2</text>
<text x="162.7" y="143.2">CODEC_CS_2</text>
<text x="226.4" y="138.4">CODEC_MCK_1</text>
<text x="226.7" y="143.2">CODEC_WS_1</text>
<text x="161.7" y="147.8">CODEC_MCK_2</text>
<text x="226.7" y="147.9">CODEC_DOUT_1</text>
<text x="227.5" y="145.5">CODEC_CK_1</text>
<text x="161.7" y="150.2">CODEC_MCK_3</text>
<text x="161.3" y="161.9">CODEC_DOUT_3</text>
<text x="162.1" y="157.2">CODEC_CK_3</text>
<text x="162.1" y="166.7">CODEC_nRST_1</text>
<text x="162.6" y="164.3">CODEC_INT_1</text>
</g>
<text font-size="1.7" fill="#008000" x="113.7" y="35.9">1.9</text>
<g font-size="1.7" fill="#000080">
<text x="34.5" y="53.9">5</text>
<text x="34.5" y="51.6">3</text>
<text x="34.5" y="49.2">1</text>
<text x="45.1" y="53.9">6</text>
<text x="45.1" y="51.6">4</text>
<text x="45.1" y="49.2">2</text>
<text x="34.5" y="58.6">9</text>
<text x="45.1" y="58.6">10</text>
<text x="45.1" y="56.3">8</text>
<text x="207.6" y="59.8">1</text>
<text x="207.6" y="64.5">3</text>
<text x="223.5" y="62.2">2</text>
<text x="120.2" y="67.2" transform="rotate(-90 120.2 67.2)">11</text>
<text x="122.6" y="67.2" transform="rotate(-90 122.6 67.2)">19</text>
<text x="124.9" y="67.2" transform="rotate(-90 124.9 67.2)">28</text>
<text x="127.3" y="67.2" transform="rotate(-90 127.3 67.2)">50</text>
<text x="129.6" y="67.2" transform="rotate(-90 129.6 67.2)">75</text>
<text x="132" y="68.1" transform="rotate(-90 132 68.1)">100</text>
<text x="142.6" y="67.2" transform="rotate(-90 142.6 67.2)">22</text>
<text x="154.7" y="70.1">23</text>
<text x="223.5" y="66.9">4</text>
<text x="98.8" y="73.7">6</text>
<text x="154.7" y="77.2">26</text>
<text x="154.7" y="74.8">25</text>
<text x="154.7" y="72.5">24</text>
<text x="98.3" y="81.9">73</text>
<text x="98.3" y="79.5">49</text>
<text x="154.7" y="79.5">29</text>
<text x="154.7" y="81.9">30</text>
<text x="154.7" y="88.9">67</text>
<text x="154.7" y="86.6">32</text>
<text x="154.7" y="84.2">31</text>
<text x="98.3" y="94.8">77</text>
<text x="98.3" y="90.1">90</text>
<text x="154.7" y="93.7">69</text>
<text x="154.7" y="91.3">68</text>
<text x="218.3" y="94.8">81</text>
<text x="98.3" y="97.2">89</text>
<text x="154.7" y="101.9">35</text>
<text x="154.7" y="98.4">71</text>
<text x="154.7" y="96">70</text>
<text x="218.3" y="101.9">84</text>
<text x="218.3" y="99.6">83</text>
<text x="218.3" y="97.2">82</text>
<text x="98.3" y="106.6">12</text>
<text x="154.7" y="106.6">91</text>
<text x="154.7" y="104.3">36</text>
<text x="218.3" y="106.6">86</text>
<text x="218.3" y="104.3">85</text>
<text x="98.3" y="109">13</text>
<text x="154.7" y="113.7">95</text>
<text x="154.7" y="111.3">93</text>
<text x="154.7" y="109">92</text>
<text x="218.3" y="113.7">55</text>
<text x="218.3" y="111.3">88</text>
<text x="218.3" y="109">87</text>
<text x="154.7" y="118.4">47</text>
<text x="154.7" y="116">96</text>
<text x="218.3" y="118.4">57</text>
<text x="218.3" y="116">56</text>
<text x="98.3" y="124.3">37</text>
<text x="98.3" y="121.9">94</text>
<text x="154.7" y="125.4">52</text>
<text x="154.7" y="123.1">51</text>
<text x="154.7" y="120.7">48</text>
<text x="218.3" y="125.4">60</text>
<text x="218.3" y="123.1">59</text>
<text x="218.3" y="120.7">58</text>
<text x="154.7" y="130.2">54</text>
<text x="154.7" y="127.8">53</text>
<text x="218.3" y="130.2">62</text>
<text x="218.3" y="127.8">61</text>
<text x="154.7" y="136.1">16</text>
<text x="154.7" y="133.7">15</text>
<text x="218.3" y="136.1">98</text>
<text x="218.3" y="133.7">97</text>
<text x="98.3" y="138.4">14</text>
<text x="154.7" y="143.1">33</text>
<text x="154.7" y="138.4">17</text>
<text x="154.7" y="140.8">18</text>
<text x="218.3" y="143.1">3</text>
<text x="218.3" y="140.8">2</text>
<text x="218.3" y="138.4">1</text>
<text x="98.3" y="147.8">21</text>
<text x="154.7" y="147.8">63</text>
<text x="154.7" y="145.5">34</text>
<text x="218.3" y="147.8">5</text>
<text x="218.3" y="145.5">4</text>
<text x="154.7" y="154.9">66</text>
<text x="154.7" y="152.5">65</text>
<text x="154.7" y="150.2">64</text>
<text x="218.3" y="154.9">40</text>
<text x="218.3" y="152.5">39</text>
<text x="218.3" y="150.2">38</text>
<text x="154.7" y="161.9">80</text>
<text x="154.7" y="159.6">79</text>
<text x="154.7" y="157.2">78</text>
<text x="218.3" y="161.9">43</text>
<text x="218.3" y="159.6">42</text>
<text x="218.3" y="157.2">41</text>
<text x="154.7" y="166.7">8</text>
<text x="154.7" y="164.3">7</text>
<text x="218.3" y="166.7">45</text>
<text x="218.3" y="164.3">44</text>
<text x="154.7" y="169">9</text>
<text x="218.3" y="169">46</text>
<text x="121.2" y="175.5" transform="rotate(-90 121.2 175.5)">10</text>
<text x="123.6" y="175.5" transform="rotate(-90 123.6 175.5)">27</text>
<text x="126" y="175.5" transform="rotate(-90 126 175.5)">74</text>
<text x="128.3" y="175.5" transform="rotate(-90 128.3 175.5)">99</text>
<text x="133.1" y="175.5" transform="rotate(-90 133.1 175.5)">20</text>
</g>
</svg>
